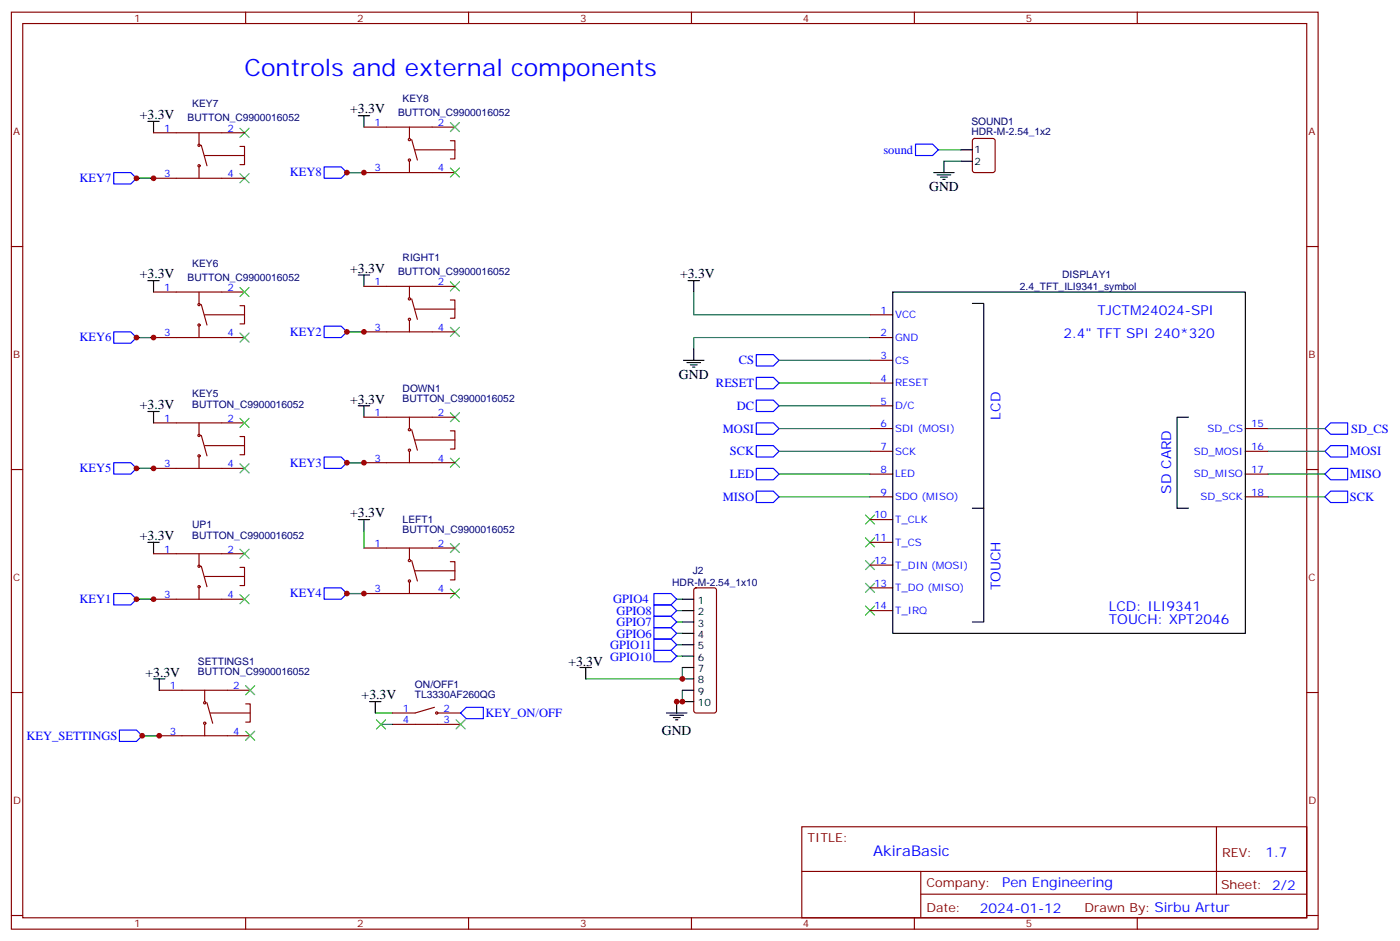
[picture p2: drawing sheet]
<svg xmlns="http://www.w3.org/2000/svg" width="434mm" height="292mm" viewBox="0 0 434 292" stroke-linecap="round" stroke-linejoin="round" font-family="sans-serif">
<g fill="none" stroke="#870000" stroke-width=".35">
<path d="M3.5 3.8h405.4v284.3h-405.4zM7.1 7.3h398.2v277.3h-398.2zM76.2 3.8v3.5M145.3 3.8v3.5M214.5 3.8v3.5M283.6 3.8v3.5M352.8 3.8v3.5M112.9 39.4h28.2M127 39.4v3.5M47.6 55.3h28.2M47.6 41.2h28.2M61.7 41.2v3.5"/>
<path d="M61.7 51.8v3.5M62.4 45l1.8 6.4M63.5 48.2h12.3M74.4 45.4h1.4v5.6h-1.4M112.9 53.5h28.2M127 50v3.5M127.7 43.3l1.8 6.3M128.8 46.5h12.3M139.7 43.6h1.4v5.7h-1.4M301.9 43.1l.4-.2h5.7l.6 .5 .1 9.4-.5 .7h-5.9l-.6-.4-.1-9.5zM3.5 76.4h3.6M405.3 76.4h3.6"/>
<path d="M47.6 90.6h28.2M61.7 90.6v3.5M62.4 94.4l1.8 6.4M63.5 97.6h12.3M74.4 94.8h1.4v5.6h-1.4M112.9 88.8h28.2M127 88.8v3.5M127 99.4v3.5M127.7 92.7l1.8 6.3M128.8 95.8h12.3M139.7 93h1.4v5.7h-1.4M269.9 97.6h7"/>
<path d="M47.6 104.7h28.2M61.7 101.1v3.6M112.9 102.9h28.2M269.9 104.7h7M269.9 111.7h7M269.9 118.8h7M47.6 131.1h28.2M61.7 131.1v3.6M62.4 135l1.8 6.4M63.5 138.2h12.3M74.4 135.4h1.4v5.6h-1.4M112.9 129.4h28.2"/>
<path d="M127 129.4v3.5M127 139.9v3.6M127.7 133.2l1.8 6.4M128.8 136.4h12.3M139.7 133.6h1.4v5.6h-1.4M269.9 125.8h7M269.9 132.9h7M269.9 139.9h7M386.3 132.9h7M386.3 139.9h7M3.5 145.6h3.6M47.6 145.2h28.2"/>
<path d="M61.7 141.7v3.5M112.9 143.5h28.2M269.9 147h7M269.9 154.1h7M386.3 147h7M386.3 154.1h7M405.3 145.6h3.6M47.6 171.7h28.2M61.7 171.7v3.5M62.4 175.6l1.8 6.3M63.5 178.8h12.3M74.4 175.9h1.4v5.7h-1.4"/>
<path d="M112.9 169.9h28.2M127 169.9v3.6M127.7 173.8l1.8 6.4M128.8 177h12.3M139.7 174.2h1.4v5.6h-1.4M269.9 161.1h7M269.9 168.2h7M269.9 175.2h7M47.6 185.8h28.2M61.7 182.3v3.5M112.9 184h28.2M127 180.5v3.5"/>
<path d="M215.4 182.5l.5-.2h5.6l.5 .2 .2 .5v37.4l-.2 .5-.5 .2h-5.6l-.5-.2-.2-.5v-37.4zM269.9 182.3h7M269.9 189.3h7M3.5 214.7h3.6M49.4 214h28.2M63.5 214v3.6M64.2 217.9l1.8 6.4M76.2 218.3h1.4v5.6h-1.4M134.8 219.3l-6 1.8h-7.1M405.3 214.7h3.6M49.4 228.1h28.2M63.5 224.6v3.5"/>
<path d="M65.3 221.1h12.3M121.7 224.6h21.2M135.8 221.1h7.1M248.7 256.4h156.6v28.2h-156.6zM377.3 256.4v20.9M248.7 270.2h156.5M285.6 277.3h119.6M285.6 270.2v14.1M3.5 283.9h3.6M76.2 284.6v3.5M145.3 284.6v3.5M214.5 284.6v3.5"/>
<path d="M283.6 284.6v3.5M352.8 284.6v3.5M405.3 283.9h3.6"/>
<circle cx="61.7" cy="51.4" r=".35"/>
<circle cx="61.7" cy="45" r=".35"/>
<circle cx="127" cy="49.6" r=".35"/>
<circle cx="127" cy="43.3" r=".35"/>
<circle cx="61.7" cy="94.4" r=".35"/>
<circle cx="127" cy="99" r=".35"/>
<circle cx="127" cy="92.7" r=".35"/>
<circle cx="61.7" cy="100.8" r=".35"/>
<circle cx="61.7" cy="135" r=".35"/>
<circle cx="127" cy="139.6" r=".35"/>
<circle cx="127" cy="133.2" r=".35"/>
<circle cx="61.7" cy="141.4" r=".35"/>
<circle cx="61.7" cy="175.6" r=".35"/>
<circle cx="127" cy="173.8" r=".35"/>
<circle cx="61.7" cy="181.9" r=".35"/>
<circle cx="127" cy="180.2" r=".35"/>
<circle cx="63.5" cy="217.9" r=".35"/>
<circle cx="63.5" cy="224.3" r=".35"/>
<circle cx="135.5" cy="221.1" r=".35"/>
</g>
<g fill="none" stroke="#3c3" stroke-width=".35">
<path d="M74.4 39.8l2.9 2.8M77.3 39.8l-2.9 2.8M139.7 38l2.8 2.8M142.5 38l-2.8 2.8M74.4 53.9l2.9 2.8M77.3 53.9l-2.9 2.8M139.7 52.1l2.8 2.8M142.5 52.1l-2.8 2.8M74.4 89.1l2.9 2.9M77.3 89.1l-2.9 2.9M139.7 87.4l2.8 2.8M142.5 87.4l-2.8 2.8"/>
<path d="M74.4 103.3l2.9 2.8M77.3 103.3l-2.9 2.8M139.7 101.5l2.8 2.8M142.5 101.5l-2.8 2.8M74.4 129.7l2.9 2.8M77.3 129.7l-2.9 2.8M139.7 128l2.8 2.8M142.5 128l-2.8 2.8M74.4 143.8l2.9 2.8M77.3 143.8l-2.9 2.8M139.7 142.1l2.8 2.8M142.5 142.1l-2.8 2.8"/>
<path d="M268.5 159.7l2.8 2.8M271.3 159.7l-2.8 2.8M74.4 170.3l2.9 2.8M77.3 170.3l-2.9 2.8M139.7 168.5l2.8 2.8M142.5 168.5l-2.8 2.8M268.5 173.8l2.8 2.8M268.5 166.8l2.8 2.8M271.3 173.8l-2.8 2.8M271.3 166.8l-2.8 2.8M74.4 184.4l2.9 2.8M77.3 184.4l-2.9 2.8"/>
<path d="M139.7 182.6l2.8 2.9M142.5 182.6l-2.8 2.9M268.5 187.9l2.8 2.8M268.5 180.9l2.8 2.8M271.3 187.9l-2.8 2.8M271.3 180.9l-2.8 2.8M76.2 212.6l2.8 2.8M79 212.6l-2.8 2.8M76.2 226.7l2.8 2.9M79 226.7l-2.8 2.9M116.8 223.2l2.8 2.8M119.6 223.2l-2.8 2.8"/>
<path d="M141.5 223.2l2.8 2.8M144.3 223.2l-2.8 2.8"/>
</g>
<g fill="none" stroke="#000" stroke-width=".35">
<path d="M45.9 37.6h3.5M47.6 37.6v3.6M111.1 35.9h3.6M112.9 35.9v3.5M289.6 53.5h6.4M290.7 54.2h4.2M291.7 54.9h2.2M292.5 55.6h.7M292.8 50v3.5M298.1 46.5h3.5M298.1 50h3.5M45.9 87h3.5"/>
<path d="M47.6 87v3.6M111.1 85.3h3.6M112.9 85.3v3.5M213.4 87h3.6M215.2 87v3.6M276.9 90.6h109.4v105.8h-109.4zM301.6 94.1h3.6v63.5h-3.6M212 111.7h6.4M213.1 112.4h4.2M214.1 113.1h2.2M214.8 113.8h.7M215.2 108.2v3.5"/>
<path d="M45.9 127.6h3.5M47.6 127.6v3.5M111.1 125.8h3.6M112.9 125.8v3.6M368.7 129.4h-3.6v28.2h3.6M305.2 157.6v35.3h-3.6M45.9 168.2h3.5M47.6 168.2v3.5M111.1 161.1h3.6M112.9 161.1v3.5M211.7 185.8h3.5M211.7 189.3h3.5"/>
<path d="M211.7 192.9h3.5M211.7 196.4h3.5M211.7 199.9h3.5M47.6 210.5h3.6M49.4 210.5v3.5M114.7 217.6h3.5M116.4 217.6v3.5M179.9 207h3.5M181.7 207v3.5M209.9 217.6v3.5M211.7 217.6h3.5M211.7 210.5h3.5"/>
<path d="M211.7 207h3.5M211.7 203.4h3.5M211.7 214h3.5M206.7 221.1h6.4M207.8 221.8h4.2M208.8 222.5h2.2M209.5 223.2h.8"/>
</g>
<g fill="none" stroke="#008700" stroke-width=".35">
<path d="M42.3 55.3h5.3M107.6 53.5h5.3M291 46.5h7.1M292.8 50h5.3M215.2 90.6v7h54.7M42.3 104.7h5.3M107.6 102.9h5.3M241.7 111.7h28.2M241.7 118.8h28.2M269.9 104.7h-54.7v3.5M241.7 125.8h28.2M241.7 139.9h28.2"/>
<path d="M241.7 132.9h28.2M393.3 139.9h17.7M393.3 132.9h17.7M42.3 145.2h5.3M107.6 143.5h5.3M241.7 147h28.2M241.7 154.1h28.2M393.3 147h17.7M393.3 154.1h17.7M112.9 164.6v5.3M42.3 185.8h5.3M107.6 184h5.3"/>
<path d="M209.9 185.8h1.8M209.9 199.9h1.8M209.9 196.4h1.8M209.9 192.9h1.8M209.9 189.3h1.8M209.9 203.4h1.8M211.7 207v3.5h-30M211.7 214v3.6h-1.8h1.8M44.1 228.1h5.3M116.4 221.1h5.3M118.2 224.6h3.5"/>
</g>
<g fill="none" stroke="#00f" stroke-width=".35">
<path d="M35.3 53.5h5.3l1.7 1.8-1.7 1.7h-5.3zM100.5 51.8h5.3l1.8 1.7-1.8 1.8h-5.3zM284 44.7h5.3l1.7 1.8-1.7 1.7h-5.3zM35.3 102.9h5.3l1.7 1.8-1.7 1.7h-5.3zM100.5 101.1h5.3l1.8 1.8-1.8 1.8h-5.3zM234.6 117h5.3l1.8 1.8-1.8 1.7h-5.3zM234.6 110h5.3l1.8 1.7-1.8 1.8h-5.3zM234.6 138.2h5.3l1.8 1.7-1.8 1.8h-5.3zM234.6 131.1h5.3l1.8 1.8-1.8 1.8h-5.3zM234.6 124.1h5.3l1.8 1.7-1.8 1.8h-5.3zM412.7 138.2h5.3v3.5h-5.3l-1.7-1.8zM412.7 131.1h5.3v3.6h-5.3l-1.7-1.8z"/>
<path d="M35.3 143.5h5.3l1.7 1.7-1.7 1.8h-5.3zM100.5 141.7h5.3l1.8 1.8-1.8 1.7h-5.3zM234.6 152.3h5.3l1.8 1.8-1.8 1.7h-5.3zM234.6 145.2h5.3l1.8 1.8-1.8 1.8h-5.3zM412.7 152.3h5.3v3.5h-5.3l-1.7-1.7zM412.7 145.2h5.3v3.6h-5.3l-1.7-1.8zM35.3 184h5.3l1.7 1.8-1.7 1.8h-5.3zM100.5 182.3h5.3l1.8 1.7-1.8 1.8h-5.3zM202.8 184h5.3l1.8 1.8-1.8 1.8h-5.3zM202.8 187.6h5.3l1.8 1.7-1.8 1.8h-5.3zM202.8 194.6h5.3l1.8 1.8-1.8 1.8h-5.3zM202.8 191.1h5.3l1.8 1.8-1.8 1.7h-5.3z"/>
<path d="M202.8 198.2h5.3l1.8 1.7-1.8 1.8h-5.3zM144.6 219.3h5.3v3.5h-5.3l-1.7-1.7zM202.8 201.7h5.3l1.8 1.7-1.8 1.8h-5.3zM37 226.4h5.3l1.8 1.7-1.8 1.8h-5.3z"/>
</g>
<g fill="#c00">
<circle cx="107.6" cy="102.9" r=".88"/>
<circle cx="112.9" cy="102.9" r=".88"/>
<circle cx="107.6" cy="143.5" r=".88"/>
<circle cx="112.9" cy="143.5" r=".88"/>
<circle cx="112.9" cy="184" r=".88"/>
<circle cx="107.6" cy="184" r=".88"/>
<circle cx="42.3" cy="185.8" r=".88"/>
<circle cx="47.6" cy="145.2" r=".88"/>
<circle cx="42.3" cy="145.2" r=".88"/>
<circle cx="47.6" cy="104.7" r=".88"/>
<circle cx="42.3" cy="104.7" r=".88"/>
<circle cx="42.3" cy="55.3" r=".88"/>
<circle cx="47.6" cy="55.3" r=".88"/>
<circle cx="112.9" cy="53.5" r=".88"/>
<circle cx="44.1" cy="228.1" r=".88"/>
<circle cx="49.4" cy="228.1" r=".88"/>
<circle cx="107.6" cy="53.5" r=".88"/>
<circle cx="47.6" cy="185.8" r=".88"/>
<circle cx="211.7" cy="217.6" r=".88"/>
<circle cx="209.9" cy="217.6" r=".88"/>
<circle cx="211.7" cy="210.5" r=".88"/>
</g>
<text font-size="7.4" fill="#00f" x="75.8" y="23.5">Controls and external components</text>
<text font-size="4.6" fill="#00f" x="270.8" y="265.4">AkiraBasic</text>
<g font-size="4.2">
<text x="108.7" y="35.2">+3.3V</text>
<text x="43.4" y="36.9">+3.3V</text>
<text x="288.2" y="59.2">GND</text>
<text x="43.4" y="86.3">+3.3V</text>
<text x="108.7" y="84.6">+3.3V</text>
<text x="211" y="86.3">+3.3V</text>
<text x="210.6" y="117.4">GND</text>
<text x="108.7" y="125.1">+3.3V</text>
<text x="43.4" y="126.9">+3.3V</text>
<text x="108.7" y="160.4">+3.3V</text>
<text x="43.4" y="167.5">+3.3V</text>
<text x="45.2" y="209.8">+3.3V</text>
<text x="176.3" y="206.7">+3.3V</text>
<text x="112.2" y="216.9">+3.3V</text>
<text x="205.3" y="227.8">GND</text>
</g>
<g font-size="4.2" fill="#00f">
<text x="340.4" y="97.6">TJCTM24024-SPI</text>
<text x="329.8" y="104.7">2.4&quot; TFT SPI 240*320</text>
<text x="310.4" y="130.1" transform="rotate(-90 310.4 130.1)">LCD</text>
<text x="363.3" y="153" transform="rotate(-90 363.3 153)">SD CARD</text>
<text x="310.4" y="183" transform="rotate(-90 310.4 183)">TOUCH</text>
<text x="344" y="189.3">LCD: ILI9341</text>
<text x="344" y="193.6">TOUCH: XPT2046</text>
<text x="392.5" y="265.6">1.7</text>
<text x="310.9" y="275.2">Pen Engineering</text>
<text x="304" y="283">2024-01-12</text>
</g>
<g font-size="3.9" fill="#00f">
<text x="274" y="47.7">sound</text>
<text x="24.7" y="56.5">KEY7</text>
<text x="89.9" y="54.7">KEY8</text>
<text x="24.7" y="105.9">KEY6</text>
<text x="89.9" y="104.1">KEY2</text>
<text x="229.2" y="112.9">CS</text>
<text x="222.1" y="120.1">RESET</text>
<text x="228.5" y="127.1">DC</text>
<text x="224.2" y="134.2">MOSI</text>
<text x="419.2" y="134.1">SD_CS</text>
<text x="226.4" y="141.2">SCK</text>
<text x="418.7" y="141.2">MOSI</text>
<text x="24.7" y="146.4">KEY5</text>
<text x="89.9" y="144.7">KEY3</text>
<text x="226.4" y="148.3">LED</text>
<text x="418.7" y="148.3">MISO</text>
<text x="224.2" y="155.3">MISO</text>
<text x="418.7" y="155.3">SCK</text>
<text x="89.9" y="185.2">KEY4</text>
<text x="24.7" y="187">KEY1</text>
<text x="190.2" y="187.1">GPIO4</text>
<text x="191.2" y="190.7">GPIO8</text>
<text x="191.2" y="197.8">GPIO6</text>
<text x="191.2" y="194.3">GPIO7</text>
<text x="189.3" y="201.3">GPIO11</text>
<text x="189.3" y="204.8">GPIO10</text>
<text x="150.6" y="222.3">KEY_ON/OFF</text>
<text x="8.2" y="229.4">KEY_SETTINGS</text>
</g>
<g font-size="3.9" fill="#800">
<text x="250.5" y="260.9">TITLE:</text>
<text x="379.1" y="265.6">REV:</text>
<text x="287.4" y="275.1">Company:</text>
<text x="378.7" y="275.8">Sheet: 2/2</text>
<text x="287.4" y="282.8">Date:</text>
<text x="336.4" y="282.9">Drawn By: Sirbu Artur</text>
</g>
<g font-size="3.2" fill="#800">
<text x="41.6" y="6.8">1</text>
<text x="110.8" y="6.8">2</text>
<text x="179.9" y="6.8">3</text>
<text x="249.1" y="6.8">4</text>
<text x="318.2" y="6.8">5</text>
<text x="4.1" y="41.9">A</text>
<text x="405.9" y="41.9">A</text>
<text x="4.1" y="111">B</text>
<text x="405.9" y="111">B</text>
<text x="4.1" y="180.2">C</text>
<text x="405.9" y="180.2">C</text>
<text x="4.1" y="249.3">D</text>
<text x="405.9" y="249.3">D</text>
<text x="41.6" y="287.6">1</text>
<text x="110.8" y="287.6">2</text>
<text x="179.9" y="287.6">3</text>
<text x="249.1" y="287.6">4</text>
<text x="318.2" y="287.6">5</text>
</g>
<g font-size="3.2" fill="#000080">
<text x="59.6" y="33.3">KEY7</text>
<text x="123.5" y="35.9">BUTTON_C9900016052</text>
<text x="124.9" y="31.5">KEY8</text>
<text x="58.2" y="37.6">BUTTON_C9900016052</text>
<text x="301.3" y="41.9">HDR-M-2.54_1x2</text>
<text x="301.3" y="38.7">SOUND1</text>
<text x="59.6" y="82.6">KEY6</text>
<text x="124.9" y="80.9">RIGHT1</text>
<text x="58.2" y="87">BUTTON_C9900016052</text>
<text x="123.5" y="85.3">BUTTON_C9900016052</text>
<text x="316.4" y="89.9">2.4_TFT_ILI9341_symbol</text>
<text x="329.5" y="86.3">DISPLAY1</text>
<text x="59.6" y="123.2">KEY5</text>
<text x="124.9" y="124.7">BUTTON_C9900016052</text>
<text x="124.9" y="121.5">DOWN1</text>
<text x="59.6" y="126.4">BUTTON_C9900016052</text>
<text x="59.6" y="167">BUTTON_C9900016052</text>
<text x="59.6" y="163.8">UP1</text>
<text x="124.9" y="165.2">BUTTON_C9900016052</text>
<text x="124.9" y="162">LEFT1</text>
<text x="214.9" y="178.1">J2</text>
<text x="208.5" y="181.6">HDR-M-2.54_1x10</text>
<text x="61.4" y="209.3">BUTTON_C9900016052</text>
<text x="61.4" y="206.1">SETTINGS1</text>
<text x="128.7" y="213.3">ON/OFF1</text>
<text x="128.7" y="216.4">TL3330AF260QG</text>
</g>
<g font-size="3.2" fill="#00f">
<text x="50.9" y="40.8">1</text>
<text x="70.6" y="40.8">2</text>
<text x="116.2" y="39.1">1</text>
<text x="135.8" y="39.1">2</text>
<text x="116.2" y="53.2">3</text>
<text x="135.8" y="53.2">4</text>
<text x="50.9" y="54.9">3</text>
<text x="70.6" y="54.9">4</text>
<text x="116.2" y="88.4">1</text>
<text x="135.8" y="88.4">2</text>
<text x="50.9" y="90.2">1</text>
<text x="70.6" y="90.2">2</text>
<text x="273.1" y="97.3">1</text>
<text x="277.6" y="98.7">VCC</text>
<text x="50.9" y="104.3">3</text>
<text x="70.6" y="104.3">4</text>
<text x="116.2" y="102.6">3</text>
<text x="135.8" y="102.6">4</text>
<text x="273.1" y="104.3">2</text>
<text x="277.6" y="105.7">GND</text>
<text x="273.1" y="111.4">3</text>
<text x="277.6" y="112.8">CS</text>
<text x="273.1" y="118.4">4</text>
<text x="277.6" y="119.8">RESET</text>
<text x="273.1" y="125.5">5</text>
<text x="50.9" y="130.8">1</text>
<text x="70.6" y="130.8">2</text>
<text x="116.2" y="129">1</text>
<text x="135.8" y="129">2</text>
<text x="277.6" y="126.9">D/C</text>
<text x="273.1" y="132.5">6</text>
<text x="277.6" y="133.9">SDI (MOSI)</text>
<text x="374.6" y="133.9">SD_CS</text>
<text x="388.1" y="132.5">15</text>
<text x="116.2" y="143.1">3</text>
<text x="135.8" y="143.1">4</text>
<text x="273.1" y="139.6">7</text>
<text x="277.6" y="141">SCK</text>
<text x="370.3" y="141">SD_MOSI</text>
<text x="388.1" y="139.6">16</text>
<text x="50.9" y="144.9">3</text>
<text x="70.6" y="144.9">4</text>
<text x="273.1" y="146.6">8</text>
<text x="277.6" y="148.1">LED</text>
<text x="370.3" y="148.1">SD_MISO</text>
<text x="388.1" y="146.6">17</text>
<text x="273.1" y="153.7">9</text>
<text x="277.6" y="155.1">SDO (MISO)</text>
<text x="372.4" y="155.1">SD_SCK</text>
<text x="388.1" y="153.7">18</text>
<text x="271.1" y="160.8">10</text>
<text x="271.1" y="167.8">11</text>
<text x="277.6" y="162.2">T_CLK</text>
<text x="50.9" y="171.3">1</text>
<text x="70.6" y="171.3">2</text>
<text x="116.2" y="169.6">1</text>
<text x="135.8" y="169.6">2</text>
<text x="277.6" y="169.2">T_CS</text>
<text x="271.1" y="174.9">12</text>
<text x="277.6" y="176.3">T_DIN (MOSI)</text>
<text x="50.9" y="185.5">3</text>
<text x="70.6" y="185.5">4</text>
<text x="116.2" y="183.7">3</text>
<text x="135.8" y="183.7">4</text>
<text x="271.1" y="181.9">13</text>
<text x="277.6" y="183.3">T_DO (MISO)</text>
<text x="271.1" y="189">14</text>
<text x="277.6" y="190.4">T_IRQ</text>
<text x="52.7" y="213.7">1</text>
<text x="72.3" y="213.7">2</text>
<text x="125" y="220.7">1</text>
<text x="137.6" y="220.7">2</text>
<text x="52.7" y="227.8">3</text>
<text x="72.3" y="227.8">4</text>
<text x="125" y="224.3">4</text>
<text x="137.6" y="224.3">3</text>
</g>
<g font-size="3.2">
<text x="302.3" y="47.5">1</text>
<text x="302.3" y="51">2</text>
<text x="216.5" y="187.2">1</text>
<text x="216.5" y="190.7">2</text>
<text x="216.5" y="194.3">3</text>
<text x="216.5" y="197.8">4</text>
<text x="216.5" y="201.3">5</text>
<text x="216.5" y="204.9">6</text>
<text x="216.5" y="208.4">7</text>
<text x="216.5" y="211.9">8</text>
<text x="216.5" y="215.4">9</text>
<text x="216.5" y="219">10</text>
</g>
</svg>
